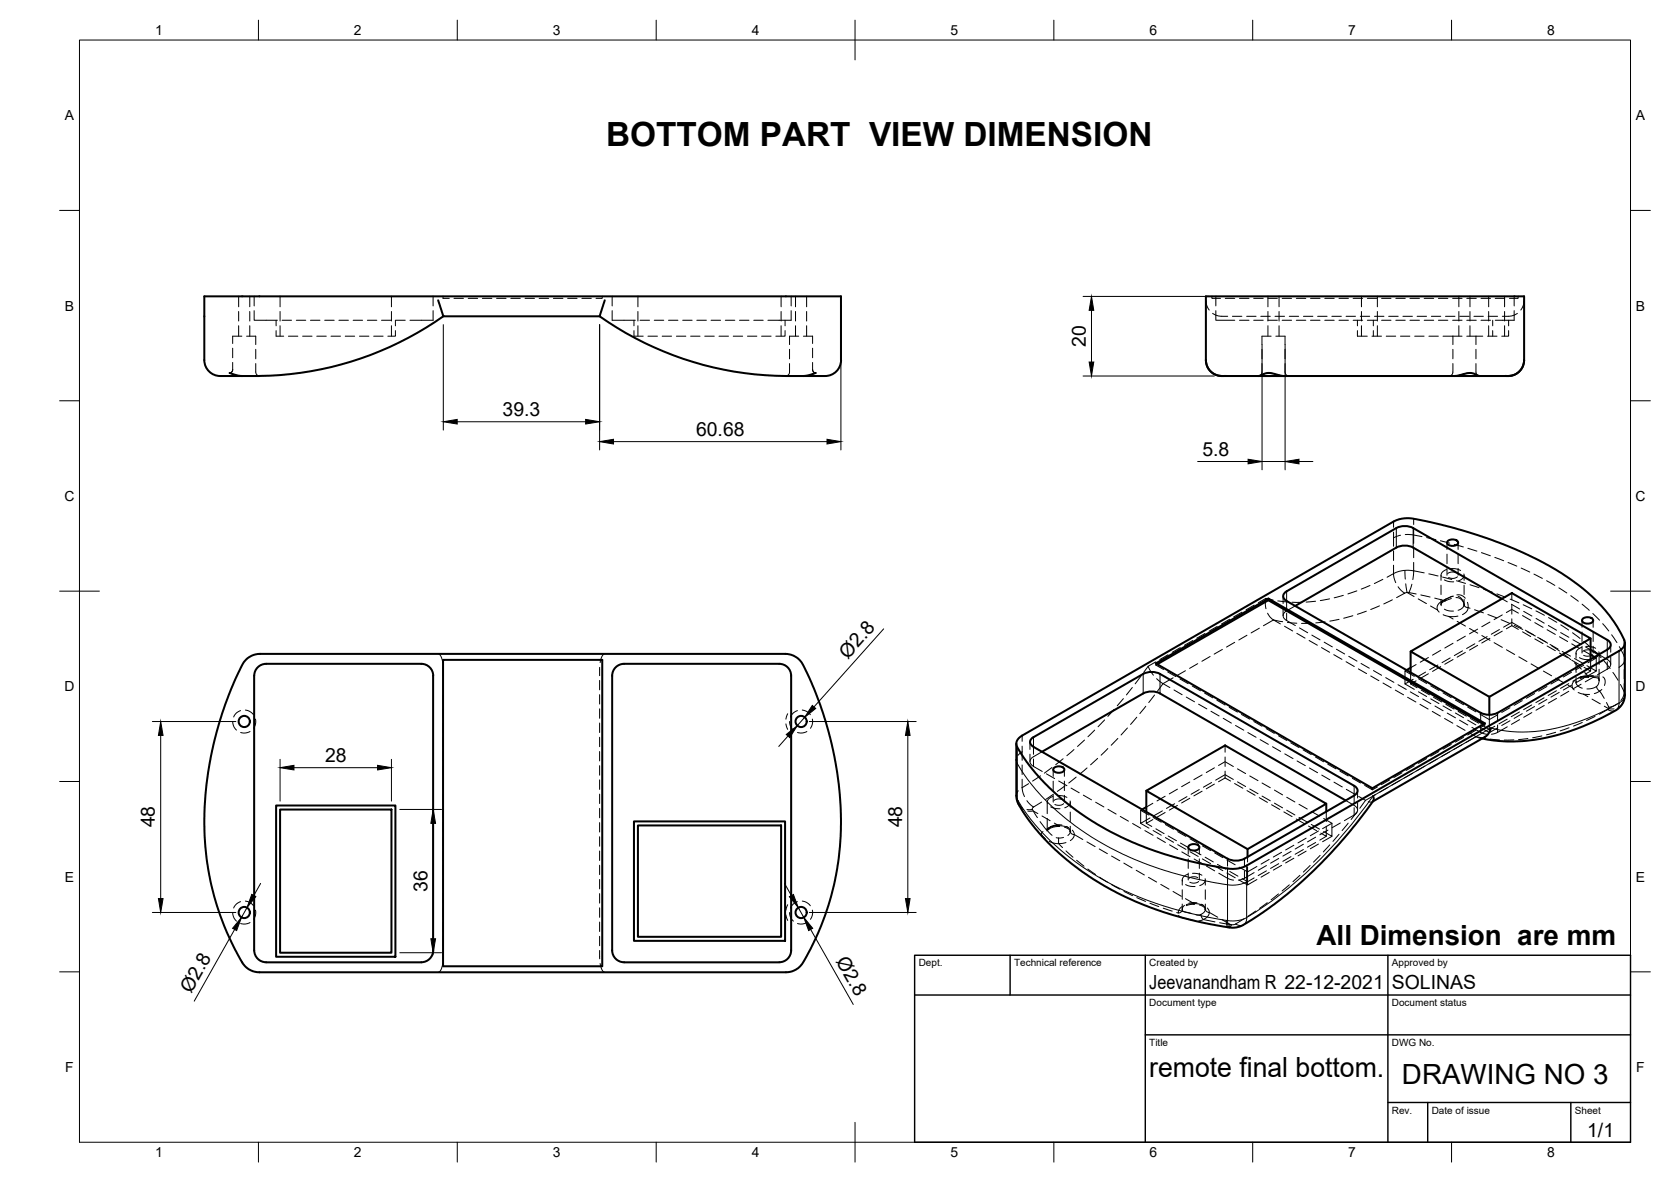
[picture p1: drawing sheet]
<svg xmlns="http://www.w3.org/2000/svg" width="420mm" height="297mm" viewBox="0 0 420 297" stroke-linecap="round" stroke-linejoin="round" font-family="sans-serif">
<!-- layer: Visible -->
<g fill="none" stroke="#000" stroke-width=".51">
<path d="M110.2 75.5l1.3 4h39.3M111.5 79.5a84.7 84.7 0 0 1-49.8 15h-6a4.2 4.2 0 0 1-4.3-4M152.1 75.5l-1.3 3.9a83.9 83.9 0 0 0 49 15.1h7.3a4.2 4.2 0 0 0 4.4-4M51.4 90.5v-16h160.1v16M57.7 93.7l1.8 .6 1.4 .2M205.1 93.7l-1.8 .6-1.4 .2M303.2 90.5l.3 1.5 .7 1.1 .9 .8 1 .4 .9 .2h9.4M316.4 94.5h1.1M316.4 94.5l2.6-.8 3.9 .8M317.5 94.5h5.4M322.9 94.5h42.7M365.6 94.5l3.8-.8 1.1 .2 1.6 .6"/>
<path d="M378.5 94.5l1.6-.1 1.3-.6 1-.9 .7-1.5 .1-16.9h-80v16.1l.2 1 .7 1.4 1.3 1.1 1.1 .3 1.9 .1M383.2 90.5l-.3 1.5-.5 .9-1 .9-1.3 .6-14.5 .1M364 136a1.83 1.83 0 0 1 2.6 .2 1.57 1.57 0 0 1-2.6 .5l-.1-.5zM318.9 150.4l-28.3 16.3 54.5 31.4 28.3-16.3-54.5-31.4v.4l54.1 31.2M318.9 150.8l-27.9 16.1M323 149l28.1-16.3 1.1-.4h2l1.1 .4 48.8 28.1a1.3 1.3 0 0 1 .9 1.2 1.3 1.3 0 0 1-.9 1.3l-27.6 15.8-1.1 .4h-1.9l-1.2-.4-48.8-28.1a1.26 1.26 0 0 1-.5-2zM377.7 150.5l-22.4-12.9-1.1-.4-1.3-.1-1.8 .5-25.5 14.7M397.9 155.5a1.83 1.83 0 0 1 2.7 .3 1.57 1.57 0 0 1-2.7 .5l-.1-.5zM61.8 165.8l.3-.2a5.1 5.1 0 0 1 3.3-1.3h132.2a5.1 5.1 0 0 1 4.3 2.7l1.7 3.6 1.8 4.3 1.6 4.5 1.4 4.8 1 4.2 1.1 5.6 .9 8.8v5.6l-.2 4.3-.5 4.2-.7 4.2-1 4.1-1.5 4.6-3 7.2a25.3 25.3 0 0 1-3.4 5.9l-1.3 .9-2 .5h-132.8l-1.4-.2-1.4-.8a8.7 8.7 0 0 1-2.5-3.6l-3.4-7.1-2.6-8-.8-3.5-1-5.4-.5-8.6 .1-4.3 .4-5.7 1.5-8.7 2.4-9 3.2-8.3a16.8 16.8 0 0 1 2.8-5.3zM63.9 169.8v69a2.99 2.99 0 0 0 3 3M66.9 166.8h39a2.99 2.99 0 0 1 3 3M66.9 166.8a2.99 2.99 0 0 0-3 3"/>
<path d="M108.9 169.8v69M111.4 165.8h40v77h-40zM153.9 169.8v69a3 3 0 0 0 3 3h39a2.99 2.99 0 0 0 3-3v-69M153.9 169.8a2.99 2.99 0 0 1 3-3h39a2.99 2.99 0 0 1 3 3M354.7 163.7l25.4-14.7 19.8 11.5-25.4 14.6zM354.7 167.8l-1 .6M354.7 163.7v5.3M374.5 175.1v4.5M399.9 163.3l2.1 1.2M399.9 164.5l1 .6M399.9 160.5v5.2M408.6 161.6v13.2l-.4 1.5-.7 1.1a8.2 8.2 0 0 1-3.4 2.3l-5.4 2.6a44.1 44.1 0 0 1-26 3.3"/>
<path d="M255.5 186.9v13.2l.3 1.4 1.4 2.5 2.4 3.4 2.5 2.9 3.1 3.1 4 3.4 4.7 3.5 3.8 2.3 5.3 2.8 4.8 2.1 5.1 1.8 6.1 1.8 5.7 1.2a21.3 21.3 0 0 0 6.1 .8l.6-.2a11.6 11.6 0 0 0 4-2.2l4.9-3.4 3.3-2.5 3.7-3.2 5.1-4.9 4.5-4.8 4.8-5.8 3.6-4.9v-1.2M256.1 185.6l.9-.7 93.4-53.8 2-.7 1.9-.2 1.7 .3 6.4 1.4 5.4 1.4 10.2 3.5 8.9 4 5.8 3.3 6 4.4 2.6 2.4 2.3 2.4 3.2 4.5a10 10 0 0 1 1.8 3.8l-.4 1-1.1 1-93.7 54-2 .6-2.1 .1-2.4-.3-4.6-.9-7.2-1.8-8.8-3-7.1-3.3-6.1-3.6-6.5-4.9-4.8-4.7-3-3.4-1.7-2.5a5.8 5.8 0 0 1-1.6-3l.1-.5zM262 188.9l25.5-14.6 1.1-.4h1.9l1.2 .4 46.6 26.9M265 193a1.83 1.83 0 0 1 2.6 .3 1.57 1.57 0 0 1-2.6 .5l-.2-.5zM288.2 198.7l19.8-11.4 25.5 14.7-19.8 11.4zM288.2 198.7v5.3M340.5 197.5a1.29 1.29 0 0 1 .9 1.2 1.29 1.29 0 0 1-.9 1.2M340.5 197.5l-48.8-28.1-1.2-.5h-1.9l-1.2 .5-27.5 15.8a1.3 1.3 0 0 0-.9 1.3 1.3 1.3 0 0 0 .9 1.2l48.8 28.1 1.1 .4h2l1.1-.4 27.6-15.9M374.9 183a3.5 3.5 0 0 1-1.5 2.2l-28.2 16.2M69.4 202.4h30v38h-30zM70.4 203.4h28v36h-28zM159.4 206.4h38v30h-38z"/>
<path d="M160.4 207.4h36v28h-36zM288.2 202.8l-1 .6M298.9 212.6a1.83 1.83 0 0 1 2.7 .2 1.57 1.57 0 0 1-2.7 .5l-.1-.5zM313.7 213.4v2M333.5 202v1.9M108.9 238.8a2.99 2.99 0 0 1-3 3h-39"/>
<circle cx="61.4" cy="181.3" r="1.41"/>
<circle cx="201.4" cy="181.3" r="1.41"/>
<circle cx="61.4" cy="229.3" r="1.41"/>
<circle cx="201.4" cy="229.3" r="1.41"/>
</g>
<!-- layer: Hidden -->
<g fill="none" stroke="#000" stroke-width=".25">
<path d="M60 74.5v2.6M60 78.3v2.4M62.8 74.5v2.6M62.8 78.3v2.4M63.9 78.1v2.4h5.8M63.9 74.5v2.4M70.4 74.5v2.6M70.4 78.3v2.4M98.4 74.5v2.6M98.4 78.3v2.4M108.9 78.1v2.4h-5.8M108.9 74.5v2.4"/>
<path d="M111.4 74.5v.5h1.6M114.2 75h2.3M117.7 75h2.4M121.3 75h2.4M124.9 75h2.4M128.4 75h2.4M132 75h2.4M135.6 75h2.4M139.1 75h2.4M142.7 75h2.4M146.3 75h2.4M151.4 74.5v.5h-1.5"/>
<path d="M153.9 78.1v2.4h5.8M153.9 74.5v2.4M160.4 74.5v2.6M160.4 78.3v2.4M196.4 74.5v2.6M196.4 78.3v2.4M198.9 78.1v2.4h-5.8M198.9 74.5v2.4M200 74.5v2.6M200 78.3v2.4M202.8 74.5v2.6M202.8 78.3v2.4"/>
<path d="M303.2 75.5l.2 1.3 .6 1.1M304.7 74.5v.5h2.2M304.9 78.7l1.6 .7 2.2 .1M305.7 78.1v2.4h4.8M305.7 74.5v2.4M308.1 75h2.4M309.9 79.5h2.4M311.7 75h2.3M313.5 79.5h2.3M315.2 75h2.4M317 79.5h2.4M318.8 75h2.4"/>
<path d="M318.8 74.5v2.6M318.8 78.3v2.4M320.6 79.5h2.4M321.6 74.5v2.6M321.6 78.3v2.4M322.4 75h2.4M324.2 79.5h2.3M325.9 75h2.4M327.7 79.5h2.4M329.5 75h2.4M331.3 79.5h2.4M333.1 75h2.4"/>
<path d="M334.9 79.5h2.4M336.7 75h2.3M338.5 79.5h2.3M340.2 75h2.4M342 79.5h2.4M342.3 74.5v2.6M342.3 78.3v2.4M343.8 75h2.4M345.6 79.5h2.4M346.3 74.5v2.6M346.3 78.3v2.4M347.4 75h2.4"/>
<path d="M349.2 79.5h2.4M351 75h2.3M352.7 79.5h2.4M354.5 75h2.4M356.3 79.5h2.4M358.1 75h2.4M359.9 79.5h2.4M361.7 75h2.3M363.5 79.5h2.3M365.3 75h2.3M366.8 74.5v2.6M366.8 78.3v2.4"/>
<path d="M367 79.5h2.4M368.8 75h2.4M369.6 74.5v2.6M369.6 78.3v2.4M370.6 79.5h2.4M372.4 75h2.4M374.2 79.5h2.4M374.3 74.5v2.6M374.3 78.3v2.4M376 75h2.4M378.3 74.5v2.6M378.3 78.3v2.4"/>
<path d="M380.7 78.1v2.4h-4.7M380.7 74.5v2.4M381.5 78.7l-1.6 .7-2.2 .1M381.7 74.5v.5h-2.2M383.2 75.5l-.2 1.3-.6 1.1M58.2 93.9l2.5 .6M58.5 91.1v2l-.3 .5-.5 .1M58.5 92.9l-.4 .7M58.5 87.5v2.4M60 81.9v2.6M60.8 84.5h-2.3v1.8M62 84.5h2.3v2.1"/>
<path d="M62.8 81.9v2.6M64.3 91.4v2.1a.97 .97 0 0 0 1 1M64.3 87.8v2.4M69.4 83.1v1.4h1.9M69.4 80.5v1.4M70.4 81.9v2.6M70.9 80.5h2.4M72.5 84.5h2.4M74.5 80.5h2.4M76.1 84.5h2.4M78.1 80.5h2.4M79.7 84.5h2.3"/>
<path d="M81.6 80.5h2.4M83.2 84.5h2.4M85.2 80.5h2.4M86.8 84.5h2.4M88.8 80.5h2.4M90.4 84.5h2.4M92.4 80.5h2.3M94 84.5h2.3M95.9 80.5h2.4M98.4 81.9v2.6M99.4 83.1v1.4h-1.9M99.4 80.5v1.4"/>
<path d="M99.5 80.5h2.4M159.4 83.1v1.4h2.3M159.4 80.5v1.4M160.4 81.9v2.6M160.9 80.5h2.4M162.9 84.5h2.4M164.5 80.5h2.4M166.5 84.5h2.4M168.1 80.5h2.4M170.1 84.5h2.3M171.7 80.5h2.3M173.7 84.5h2.3"/>
<path d="M175.2 80.5h2.4M177.2 84.5h2.4M178.8 80.5h2.4M180.8 84.5h2.4M182.4 80.5h2.4M184.4 84.5h2.3M185.9 80.5h2.4M187.9 84.5h2.4M189.5 80.5h2.4M191.5 84.5h2.4M196.4 81.9v2.6M197.4 83.1v1.4h-2.3"/>
<path d="M197.4 80.5v1.4M198.5 91.4v2.1a1.01 1.01 0 0 1-.9 1M198.5 87.8v2.4M200 81.9v2.6M200.8 84.5h-2.3v2.1M202 84.5h2.3v1.8M202.8 81.9v2.6M202.9 94.4l-.8 .1M204.3 91.1v2l.3 .5 .5 .1M204.3 92.9l.4 .7 .5 .1-1.2 .4M204.3 87.5v2.4M311.7 80.5h2.3"/>
<path d="M315.2 80.5h2.4M316.5 94.5h-.1M317.3 91.4v2.1a1 1 0 0 1-1 1M317.3 87.8v2.4M318.8 80.5h2.4M318.8 81.9v2.6M319.6 84.5h-2.3v2.1M320 93.8l-1.3-.1-1.1 .3M320.8 84.5h2.3v2.1M321.1 94.2l1.8 .3M321.6 81.9v2.6M322.4 80.5h2.4"/>
<path d="M323.1 91.4v2.1a1 1 0 0 0 1 1M323.1 87.8v2.4M325.9 80.5h2.4M329.5 80.5h2.4M333.1 80.5h2.4M336.7 80.5h2.3M340.2 80.5h2.4M341.3 83.1v1.4h2.5M341.3 80.5v1.4M342.3 81.9v2.6M343.8 80.5h2.4M345 84.5h2.4"/>
<path d="M345.3 80.5v1.4M345.3 83.1v1.4M346.3 81.9v2.6M347.4 80.5h2.4M348.6 84.5h2.3M351 80.5h2.3M352.1 84.5h2.4M354.5 80.5h2.4M355.7 84.5h2.4M358.1 80.5h2.4M359.3 84.5h2.4M361.7 80.5h2.3"/>
<path d="M362.8 84.5h2.5M365.3 80.5h2.3M365.3 84.5h2.3M365.3 91.4v2.1a1 1 0 0 1-1 1M365.3 84.5v2.1M365.3 87.8v2.4M365.5 94.5h1.8M365.6 94.5h.1M366.8 81.9v2.6M368.5 94.5h2.4M368.8 84.5h2.3M368.8 80.5h2.4"/>
<path d="M369.2 93.8l-2.3 .5M369.6 81.9v2.6M370.4 93.8l1.7 .7M371.1 91.4v2.1a1 1 0 0 0 1 1M371.1 84.5h1.7M371.1 84.5v2.1M371.1 87.8v2.4M372.4 80.5h2.4M374 84.5h2.4M374.3 81.9v2.6M375.3 80.5v1.4M375.3 83.1v1.4"/>
<path d="M378.3 81.9v2.6M379.3 83.1v1.4h-1.7M379.3 80.5v1.4M363.8 136.4v1.7M363.8 139.3v2.4M366.6 136.4v1.7M366.6 139.3v2.4M318.3 150.4l-.1 1.5 .1 1.1M318.7 154.1l1.1 1.4 2.1 1.3M322.6 149.8v1.9M322.6 152.9v1.8M323 157.4l2 1.2"/>
<path d="M325.6 152.3l-2.1 1.2a1.28 1.28 0 0 0-.9 1.2 1.28 1.28 0 0 0 .9 1.2l2.2 1.3M326.1 159.2l2 1.2M326.7 157.8l2.1 1.2M329.8 159.6l2.1 1.2M361.5 153.3l.4 .5M362.3 144.6v1.2M362.3 147.1v2.3M362.9 154.5l1.3 .4M363.2 145.7l1.2 .5h1.1M363.7 143.1a1.5 1.5 0 0 0-1.3 1.8M363.8 142.8v1.8M364.9 142.9l1.3 .1 1.1 .4"/>
<path d="M364.9 150.4l-2.1 .9-.5 .6v-1.3M366.1 150.2l.8 .1 .5 .3 .5 .6 .2 .7v-1.3M366.2 144a2.04 2.04 0 0 0-2.2 .2M366.5 144.9a2.01 2.01 0 0 1-2.3 .2M366.6 142.8v1.8M368.1 144.2a1.59 1.59 0 0 1-1.4 1.8M368.1 144.6v1.2M368.1 147.1v2.3M368.4 159.9l-2 1.2M371.5 158.1l-2 1.2M373.9 160l-2 1.2M374.6 156.3l-2 1.2"/>
<path d="M377 158.2l-2 1.2M377.7 150.5l1.3 .7M377.7 154.5l-2 1.2M377.7 158.6l-2 1.2M378.1 157.6l2-1.2 2.4 1.4M378.8 153.9l1.3-.8 1.7 1M380 151.8l2.1 1.2M380.1 157.2l1.7 1M380.1 149v1.8M380.1 151.9v2.4M380.1 155.5v1.7M380.1 157.2l-1.3 .8"/>
<path d="M382.8 154.7l2.1 1.2M382.8 158.8l2.1 1.2M383.1 153.6l2.1 1.2M383.5 158.4l2.1 1.1M385.9 156.5l2.1 1.2M386.2 155.4l2.1 1.2M389 158.2l2.1 1.2M389.3 157.2l2.1 1.2M392.4 159l2.1 1.2M397.8 155.9v1.7M397.8 158.8v2.4M400.6 155.9v1.7"/>
<path d="M400.6 158.8v2.4M60.5 178.6l-1 .5-.7 1.1M61.7 178.4l1 .3 1 .9M110.2 164.3a2.29 2.29 0 0 1 1.1 2.2M111.4 167.7l.1 2.1M111.5 171v2.4M111.5 174.6v2.3M111.5 178.1v2.4M150.8 171v2.4M150.8 174.6v2.3M150.8 178.1v2.4M150.8 167.7v2.1"/>
<path d="M152.1 164.3a2.29 2.29 0 0 0-1.2 2.2M198.1 179.4l-.5 1.3M200.5 178.6l-1 .5-.7 1.1M201.7 178.4l1 .3 1.1 .9M288.7 167.4l1.3 2.3M290.6 166.7v.4l2 1.1M290.8 170.5l1.3 1.1 2.1 1.2M291 166.9l-.4 .2M293.6 168.9l2.1 1.1M295.2 173.4l2 1.2M296.7 170.6l2.1 1.2M298.3 175.2l2.1 1.2"/>
<path d="M299.8 172.4l2.1 1.2M301.4 177l2 1.1M302.9 174.2l2 1.2M304.5 178.7l2 1.2M306 176l2 1.2M309.1 177.8l2 1.2M312.2 179.5l2 1.2M329.2 161l2 1.1M332.3 162.7l2 1.2M333 161.4l2 1.2M335.4 164.5l2 1.2M336 163.2l2.1 1.1"/>
<path d="M338.5 166.3l2 1.2M339.1 164.9l2.1 1.2M341.5 168.1l2.1 1.2M342.2 166.7l2.1 1.2M344.7 169.9l2 1.2M345.3 168.5l2.1 1.2M347.7 171.6l2.1 1.2M348.4 170.3l2.1 1.2M350.8 173.4l2.1 1.2M351.5 172.1l2.1 1.2M353.3 168.6v3.3l2-1.2M353.3 171.9l2.3 1.3"/>
<path d="M353.7 168.4l-.4 .2 2.3 1.4M353.9 175.2l2.1 1.2M354.6 173.9l2.1 1.2M354.7 169v2.9l1.4-.8M354.7 171.9l1.6 .9M356.1 167l-1.4 .8M356.7 170.6l2 1.2M356.7 173.8l2 1.2M357 177l2.1 1.2M357.4 173.4l2 1.2M357.7 175.6l2.1 1.2M358.5 168.9l-2.1 1.2"/>
<path d="M359.2 165.2l-2.1 1.2M359.2 169.3l-2.1 1.2M359.7 172.3l2.1 1.2M359.7 175.6l2.1 1.2M360.1 178.8l2.1 1.2M360.4 175.2l2.1 1.2M360.8 177.4l2.1 1.2M361.5 167.1l-2 1.2M362.2 163.4l-2 1.2M362.2 167.5l-2 1.2M362.8 174.1l2.1 1.2M362.8 177.4l2.1 1.2"/>
<path d="M363.6 177l2 1.2M363.9 179.2l2.1 1.2M364.6 165.3l-2 1.2M365.4 161.7l-2.1 1.1M365.4 165.7l-2.1 1.2M366 175.9l2 1.2M366 179.2l2 1.2M366.6 178.8l2.1 1.2M367.7 163.6l-2 1.1M368.4 164l-2 1.1M369 177.7l2.1 1.2M370.8 161.8l-2 1.2"/>
<path d="M371.5 162.2l-2 1.2M372.1 179.5l2.4 1.3 2.1-1.2M374.5 179.6v4.5l2.1-1.2M374.6 160.4l-2 1.2M379.7 177.8l-2.1 1.2M382.1 178.9l-2.1 1.2M382.8 179.4l-2.1 1.1M382.8 176.1l-2.1 1.2M385.1 177.2l-2 1.1M385.2 179.1l-2.1 1.2M385.8 174.3l-2 1.2M385.8 177.6l-2 1.1"/>
<path d="M385.9 160.6l2.1 1.1M386.6 160.2l2.1 1.1M388.2 175.4l-2 1.2M388.3 177.3l-2.1 1.2M389 172.5l-2.1 1.2M389 175.8l-2.1 1.2M389 162.3l2.1 1.2M389.7 161.9l2.1 1.2M391.4 173.6l-2.1 1.2M391.4 175.5l-2.1 1.2M392 170.7l-2 1.2M392 174l-2 1.2"/>
<path d="M392.1 160l2.1 1.2M392.1 164.1l2.1 1.2M392.8 163.7l2.1 1.2M394.4 171.8l-2 1.2M394.5 173.7l-2.1 1.2M395.1 172.2l-2 1.2M395.1 168.9l-2 1.2M395.2 161.8l2.1 1.2M395.2 165.9l2.1 1.2M395.4 172.9l.4 .5M395.5 160.8l2.1 1.2M395.9 165.5l2.1 1.2"/>
<path d="M396.3 170.2v1.3l.1-.3M396.3 164.1v1.3M396.3 166.6v2.4M396.8 174l1.4 .5M397.1 165.3l1.3 .4 1.1 .1M397.5 170l-2 1.2M397.6 171.9l-2.1 1.2M397.7 162.7a1.52 1.52 0 0 0-1.4 1.7M397.8 162.4v1.7M398.2 167.2l-2 1.1M398.2 170.4l-2 1.2M398.3 163.6l1.6 .9"/>
<path d="M398.6 162.5l1.3 .8M398.9 162.4l1.3 .1 1 .4M399.4 170.2l-2 .3M399.9 165.7v2.9l-1.6-.9M399.9 168.6l-1.3 .8M400.2 163.5a2.09 2.09 0 0 0-2.2 .2M400.4 164.5a2.07 2.07 0 0 1-2.2 .2M400.6 162.4v1.7M400.7 170.2l-2.1 1.2M400.9 165.1l.5 .3M401.4 165.4v3.2l-2.4-1.3M401.4 165.4l-2.1 1.2"/>
<path d="M401.4 168.6l-2.1 1.2M402 164.5l2.1 1.2a1.29 1.29 0 0 1 .9 1.2 1.29 1.29 0 0 1-.9 1.3l-2.4 1.4M402 163.8a1.54 1.54 0 0 1-1.3 1.7M402.1 168.2v2.9l-.3-.7-1.2-.1M402.1 164.1v2.9M405 162v1.9M405 165.1v1.8M58.5 181.3l.4 1.4 .6 .8M62.9 183.8l-1.1 .4-1.3-.1M64.2 180.7v1.4l-.4 .9M111.5 181.7v2.4M111.5 185.3v2.3"/>
<path d="M111.5 188.9v2.3M111.5 192.4v2.4M111.5 196v2.4M111.5 199.6v2.3M150.8 181.7v2.4M150.8 185.3v2.3M150.8 188.9v2.3M150.8 192.4v2.4M150.8 196v2.4M150.8 199.6v2.3M197.6 181.9l.5 1.4M198.5 181.3l.4 1.4 .6 .8"/>
<path d="M202.9 183.8l-1.1 .4-1.3-.1M204.3 180.7l-.1 1.4-.4 .9M259 186.5v1.8M259 189.5v1.9M262 188.9l-2.1 1.3a1.28 1.28 0 0 0-.9 1.2 1.28 1.28 0 0 0 .9 1.2l2.2 1.3M263.1 194.5l2.1 1.2M264.8 193.4v1.7M264.8 196.3v2.4M264.8 199.9v1.7M265.9 199.9l1.4 .1 1 .4M266.2 196.3l2.1 1.1M267.6 193.4v1.7"/>
<path d="M267.6 196.3v2.4M267.6 199.9v1.7M269.3 198l2.1 1.2M272.4 199.8l2 1.2M296.1 198.3l-2.1 1.2M299.2 196.5l-2.1 1.2M301.5 198.4l-2 1.2M302.3 194.7l-2.1 1.2M302.3 198.8l-2.1 1.2M304.7 196.6l-2.1 1.2M305.4 193l-2.1 1.1M305.4 197l-2.1 1.2"/>
<path d="M306.4 192.4l1.6-1 2.1 1.2M307.6 180.5l2 1.2M308 195.5l1.4 .8M308 187.3v1.7M308 190.2v2.4M308 193.8v1.7M308 195.5l-1.6 1M310.1 195.9l-2.1-1.2-2.3 1.4M310.4 196.9l2.1 1.2M310.7 182.3l2 1.2M311.1 193.2l2.1 1.2M311.1 196.5l2.1 1.2"/>
<path d="M313.5 198.7l2.1 1.2M313.8 184.1l2 1.2M314.2 195l2.1 1.2M314.2 198.3l2.1 1.2M315.3 181.3l2 1.2M316.9 185.9l2 1.2M317.3 196.8l2.1 1.2M318.4 183.1l2 1.2M320 187.6l2 1.2M320.4 198.6l2.1 1.2M321.5 184.9l2 1.2M323 189.4l2.1 1.2"/>
<path d="M324.5 186.7l2.1 1.2M326.1 191.2l2.1 1.2M327.7 188.5l2 1.1M329.2 193l2.1 1.2M330.8 190.2l2 1.2M332.3 194.8l2.1 1.2M333.8 192l2.1 1.2M335.4 196.6l2.1 1.2M336.9 193.8l2.1 1.2M338.5 198.4l2.1 1.1M340 195.6l2.1 1.2M341.4 198.7v1.9"/>
<path d="M343.1 197.4l2 1.1v-.4M346.3 197.8l-1.2 .7M349.4 196l-2.1 1.2M352.5 194.2l-2 1.2M355.6 192.4l-2.1 1.2M358.7 190.6l-2.1 1.2M361.8 188.9l-2.1 1.1M363.2 180.6l2.1 1.1M364.9 187.1l-2.1 1.2M366.3 182.4l2.1 1.1M367 181l2.1 1.2M368 185.3l-2.1 1.2"/>
<path d="M369 181l2.1 1.2M369.4 184.1l1.7 1a2.18 2.18 0 0 0 2.3 .1M369.7 180.6l2.1 1.1M370.1 182.8l2.6 1.4 1.1 .3M371.1 183.5l-2.1 1.2M371.8 185.4l.9 .2M372.1 182.8l2.4 1.3M372.8 182.4l1.7 .9 1.4-.8M373 182l.4 .2M373.4 181.8v.4l-1.3 .7M379 180.7l-2.1 1.2M379 182.7l-2.8 1.5-1.2 .3"/>
<path d="M379.7 181.1l-2.1 1.2M382.1 180.9l-2.1 1.1M111.5 203.1v2.4M111.5 206.7v2.4M111.5 210.3v2.4M111.5 213.9v2.3M111.5 217.4v2.4M150.8 203.1v2.4M150.8 206.7v2.4M150.8 210.3v2.4M150.8 213.9v2.3M150.8 217.4v2.4"/>
<path d="M263.3 205.7v3.1l1.3-.9 1.8-.2M263.3 201.6v2.9M264.2 202.8l1.2 .4h1.1M264.7 200.2a1.5 1.5 0 0 0-1.3 1.7M267.2 201a2.04 2.04 0 0 0-2.2 .2M267.4 202a1.98 1.98 0 0 1-2.2 .1M269.1 201.3a1.58 1.58 0 0 1-1.4 1.7M269.1 207.6v1.3l-.4-.5-1.1-.5M269.1 201.6v1.3M269.1 204.1v2.3M275.5 201.6l2.1 1.2M278.6 203.4l2 1.2"/>
<path d="M281.7 205.2l2 1.2M284.8 207l2 1.1M286.8 203.6v3.3l2.4-1.3M286.8 206.9l2.1 1.2M287.2 203.4l-.4 .2 2.1 1.2M287.9 208.7l2 1.2M288.2 204v2.9l1.7-.9M288.2 206.9l1.4 .8M289.9 201.9l-1.7 .9M289.9 205.4l2.1 1.2M289.9 208.7l2.1 1.2M290.6 208.3l2.1 1.2"/>
<path d="M291 210.5l2 1.2M292.3 203.8l-2.1 1.2M293 200.1l-2.1 1.2M293 204.2l-2.1 1.2M293 207.2l2.1 1.2M293 210.5l2.1 1.2M293.7 210.1l2.1 1.2M294.1 212.3l2 1.2M295.4 202l-2.1 1.2M296.1 202.4l-2.1 1.2M296.1 209l2.1 1.2M296.1 212.3l2.1 1.2"/>
<path d="M296.8 211.9l2.1 1.1M297.2 214.1l2 1.2M298.4 200.2l-2 1.2M298.7 219.7a1.49 1.49 0 0 0-1.4 1.7M298.8 212.9v1.8M298.8 215.8v2.4M298.8 219.4v1.7M299.2 200.6l-2.1 1.2M299.2 210.8l2.1 1.2M299.2 214l2.1 1.2M299.8 219.5l1.4 .1 1 .3M299.9 213.6l2.1 1.2"/>
<path d="M300.2 215.9l2.1 1.2M301.6 212.9v1.8M301.6 215.8v2.4M301.6 219.4v1.7M302.3 212.6l2.1 1.1M302.3 215.8l2.1 1.2M303 215.4l2.1 1.2M303.3 217.6l2.1 1.2M305.4 214.3l2.1 1.2M305.4 217.6l2.1 1.2M306.1 217.2l2.1 1.2M306.5 219.4l2.5 1.5 1.2 .3"/>
<path d="M308.5 216.1l2.1 1.2M308.5 219.4l2.1 1.2M309.2 219l2.1 1.2M313.7 217.8v4.6l2.3-1.4M313.7 215.4v1.2M315.3 219.3l-2.4 1.4-1.5 .5M316 217.7l-2.3 1.4-2.1-1.2M316.6 200.5l2.1 1.1M317.3 200.1l2.1 1.1M318.4 217.5l-2 1.2M318.4 218.8l-2 1.2M319.1 216l-2 1.2"/>
<path d="M319.1 219.3l-2 1.1M319.7 202.2l2.1 1.2M320.4 201.8l2.1 1.2M321.5 215.7l-2 1.2M321.5 217.1l-2 1.1M322.2 214.2l-2 1.2M322.2 217.5l-2 1.2M322.8 204l2.1 1.2M323.5 200.3l2.1 1.2M323.5 203.6l2.1 1.2M324.6 215.3l-2 1.2M324.6 214l-2 1.1"/>
<path d="M325.3 212.4l-2 1.2M325.3 215.7l-2 1.2M325.9 205.8l2.1 1.2M326.6 202.1l2.1 1.2M326.6 205.4l2.1 1.2M327.7 212.2l-2.1 1.2M327.7 213.5l-2.1 1.2M328.4 210.6l-2 1.2M328.4 213.9l-2 1.2M329 207.6l2.1 1.2M329.7 203.9l2.1 1.2M329.7 207.2l2.1 1.2"/>
<path d="M330.8 210.4l-2 1.2M330.8 211.7l-2.1 1.2M331.5 208.8l-2 1.2M331.5 212.1l-2 1.2M332.8 205.7l2.1 1.2M333.5 207.7v2.5l-1.4-.8M333.5 210.2l-1.6 .9M333.5 203.9v2.6M333.9 208.6l-2 1.2M334.9 206.9v3.3l-2.1-1.2M334.9 206.9l-2.4 1.3M334.9 210.2l-2.4 1.3"/>
<path d="M337 206.8l-2.1 1.2M338.3 201.2l2.2 1.2a1.29 1.29 0 0 1 .9 1.2 1.29 1.29 0 0 1-.9 1.2l-2.5 1.4M341.4 201.7v1.9M341.6 200.1l1.7 1M345.2 201.4l-.1 .1M345.3 201.3l-.5 .3-.8-.1M58.5 229.3l.4 1.4 .6 .8M60.5 226.6l-1 .5-.7 1.1M61.7 226.4l1 .3 1 .9M62.9 231.8l-1.1 .4-1.3-.1M64.2 228.7v1.4l-.4 .9M111.5 238.9l-.1 2"/>
<path d="M111.5 221v2.4M111.5 224.6v2.4M111.5 228.1v2.4M111.5 231.7v2.4M111.5 235.3v2.4M150.8 238.9v2M150.8 221v2.4M150.8 224.6v2.4M150.8 228.1v2.4M150.8 231.7v2.4M150.8 235.3v2.4M197.6 229.9l.5 1.4"/>
<path d="M198.1 227.4l-.5 1.3M198.5 229.3l.4 1.4 .6 .8M200.5 226.6l-1 .5-.7 1.1M201.7 226.4l1 .3 1.1 .9M202.9 231.8l-1.1 .4-1.3-.1M204.3 228.7l-.1 1.4-.4 .9M297.3 227.2v1.3v-.2M297.3 221.1v1.3M297.3 223.6v2.4M298.1 222.3l1.3 .4 1.1 .1M300.4 227.3l-2.1 .3M301.2 220.6a2.07 2.07 0 0 0-2.3 .2"/>
<path d="M301.4 221.5a2.12 2.12 0 0 1-2.2 .2M303 220.8a1.59 1.59 0 0 1-1.3 1.8M303.1 227.2v1.3l-.5-.6-1-.5M303.1 221.1v1.3M303.1 223.6v2.4M311.6 221.2l2.1 1.2M315.3 220.6l-1.6 1-1.4-.8M111.3 242.1l-.1 .8a1.63 1.63 0 0 1-1 1.4M150.9 242.1l.2 .8a1.63 1.63 0 0 0 1 1.4"/>
</g>
<!-- layer: Hidden Narrow -->
<g fill="none" stroke="#000" stroke-width=".25">
<path d="M350.4 131.1v1.4M350.4 133.7v3.6M350.4 138.5v2.4M352.1 134.5l-1.7 .7M353.3 134.3l2 .1 2.2 .5M355.5 130.4v1.4M355.5 133v3.6M355.5 137.8v2.4M358.7 135.1l2.3 .5M362.2 135.9l2.3 .6M365.7 136.8l2.2 .6M369.1 137.8l2.2 .7"/>
<path d="M372.5 138.9l2.2 .8M303 159.2l-2.1 1.2M306.1 157.4l-2.1 1.2M309.2 155.6l-2.1 1.2M312.3 153.8l-2.1 1.2M313.5 159.6l-2 1.2M315.4 152.1l-2.1 1.2M316.7 157.9l-2.1 1.2M320.1 150.8l-1.8-.4-1.9 1.1M321.3 151l2.4 .3M322.5 156.2l-2.3-.4-2.5 1.5M323.5 151v1.9"/>
<path d="M323.5 154.1v1.8M323.7 156.4l2.4 .2M324.8 151.3l2.4 .1M329.6 156.6l-2.3 .1M330.8 151.1l-2.4 .2M333.2 156.3l-2.4 .2M334.3 150.5l-2.3 .4M336.7 155.6l-2.3 .5M337.8 149.6l-2.3 .6M340.2 154.7l-2.3 .7M341.2 148.5l-2.3 .8M343.6 153.6l-2.3 .8"/>
<path d="M344.5 147.1l-2.2 .9M346.9 152.3l-2.2 .9M347.7 145.6l-2.1 1M348.8 145.1l1.6-.9 .1 .9 .4 1.3M350.1 150.7l-2.2 1.1M350.4 142v2.2l2.4-.8 2.7 .1M351.5 147.5l.9 1 .8 .6-2 1.1M353.3 143.3l.1 2.2M353.5 146.7l.3 2.2-.6 .2M354.2 148.9l1.9 .4M354.2 148.9h-.4l1.8 1M355 146.8l-.8 2.1"/>
<path d="M355.5 143.5l-.3 2.2M355.5 143.5l2.6 .5M355.5 141.3v2.2M356.6 150.5l2.1 1.2M357.3 149.5l2.3 .5M359.3 144.2l2.3 .5M362.4 152.2l.1-.8 1.1-.9a.33 .33 0 0 1-.2 .5 .33 .33 0 0 1-.4-.1 1.97 1.97 0 0 0-1.5 2.4l-1.8-1M362.7 145l2.3 .6M363.2 153.1l.9 .4 1.4 .1M365.2 149.8l-1.4 .7a1.71 1.71 0 0 1-1.9 .1l-1.2-.3M365.5 149.8l-1.9 .7M366.2 146l2.3 .6"/>
<path d="M366.3 149.5a2.2 2.2 0 0 1 2.1 .8M366.4 156.2l2.1 1.1M366.6 154.8l-2.4 .1 1.2 .7M366.6 149.8l1 .8 .5 1.3M369 151.4l.1 1.3M369.1 152.7l-.3 .9-1.1 .9M369.1 152.7a.93 .93 0 0 1-1-.8l-.3 .8-1.2 .7M369.1 152.7l.5 .2M369.5 157.9l2.1 1.2M369.6 146.9l2.3 .8M370.8 153.2l2.2 .8M372.6 159.7l2 1.2"/>
<path d="M373 148l2.3 .9M374.1 154.4l2.2 .9M375.9 140.1l2.2 .8M376.4 149.3l2.2 .8M377.4 155.7l2.2 1M379.2 141.4l2.2 .9M379.7 150.6l2.2 .9M380.7 157.2l2.2 1M382.5 142.8l2.1 .9M383 152l2.1 1M383.9 158.7l2.2 1.1M385.7 144.3l2.1 1.1"/>
<path d="M386.2 153.5l2.1 1.1M388.9 145.9l2 1.2M389.4 155.2l2 1.2M392 147.7l2 1.3M392.4 157l2 1.3M394.9 149.7l2 1.4M395.4 159l1.9 1.5M397.8 151.8l1.8 1.6M400.5 154.2l1.7 1.7M403 156.7l1.5 1.9M405.2 159.5l1.4 2M280.1 178.3l-1.5 1.7"/>
<path d="M282.5 175.6l-1.6 1.8M284.7 172.8l-1.5 1.8M286.9 169.9l-1.5 1.9M288.1 177.5l-1.5 1.8M290.3 174.7l-1.5 1.9M290.6 166.3l-1.9 1.1-1.1 1.6M293.7 164.6l-2.1 1.1M295 170.3l-2.6 1.5-1.4 1.9M296.8 162.8l-2.1 1.1M298.1 168.6l-2.1 1.1M299.9 161l-2.1 1.2M301.2 166.8l-2.1 1.2"/>
<path d="M304.3 165l-2.1 1.2M307.4 163.2l-2.1 1.2M310.5 161.4l-2.1 1.2M372.3 179.1v1.9M375.7 161.5l2.1 1.2M376.6 179.1v1.9M378.8 163.3l2.1 1.2M381.9 165.1l2 1.2M385 166.8l2 1.2M387.1 160.4l2 1.2M388.1 168.6l2 1.2M390.1 162.3l2 1.3"/>
<path d="M391.2 170.4l2 1.2M393.1 164.3l1.8 1.5M395.9 166.5l1.7 1.7M396.1 170.9l-.8 1 .1 1-1.1-.7M396.3 171.4a1.78 1.78 0 0 0 1.5 1.5M397.2 170.4l2.2-.4v.2v-.4h-1l-1.5 .6M398.2 161.2l1.8 1.6M398.4 169l.4 .3a1.54 1.54 0 0 0 1.8 .7l1.3-.1M399 173.1l1.3-.1 1.1-.5 .2 .6 .6 .6-1.3 .6M399.7 174.5h-1.5l1.1 .6M400.3 175.7l2.1 1.2M400.6 169.8h-1.2"/>
<path d="M400.9 163.6l1.7 1.7M401.8 170.1l.2 .5 .1 .8-.2 .5-.5 .6M402.8 173.3l-.6 .4 1.2 1.8M403 170.1a1.69 1.69 0 0 1 .4 2.2M403.4 166.2l1.5 1.8M403.4 177.5l1.1 .6M403.9 176.5l.6 1.3 1.1-.3 1.1-.6M404.1 163.3v1.8M404.1 166.3v1.9M404.2 178.3l-2.1 1.2M404.5 178.1h1.3M404.5 178.1l-.3 .2 .8 .3 1.3-.1"/>
<path d="M404.5 177.8v.3M405.6 169l1.2 2M407.2 162.5a7.2 7.2 0 0 1 1.4 3.1M407.4 172l.2 .2a2.86 2.86 0 0 1 .2 3.6l-.3 .3M407.9 176.9l-.9 .9M408.4 171.8v2.1l.2 .7M408.4 160.8v1.5M408.4 163.5v3.5M408.4 168.2v2.4M255.5 190.9v.1M256 198.7l-.5 1.3M257 195.8a8.7 8.7 0 0 0 .3 3.6l.3 .8"/>
<path d="M257 188.9l-1 .9M257 184.9v1.4M257 187.5v3.6M257 192.2v2.4M258.6 196.9l-1.7 1.1M259.9 187.7v1.9M259.9 190.7v1.9M261.6 195l-2 1.3M264.5 192.9l-1.9 1.4M264.9 199.6l-2 1.3M267.3 190.7l-1.8 1.5M267.8 197.5l-1.9 1.4"/>
<path d="M270 188.4l-1.8 1.5M270.6 195.3l-1.9 1.5M272.7 186l-1.8 1.6M273.3 193l-1.8 1.5M275.3 183.5l-1.7 1.7M276 190.6l-1.8 1.6M277.7 180.9l-1.6 1.7M278.6 188.1l-1.7 1.7M281.1 185.6l-1.7 1.7M283.5 183l-1.6 1.7M285.8 180.2l-1.5 1.9M340.5 199.9v1.9"/>
<path d="M345.9 199.7l-2.6 1.4-1.4 2M349 197.9l-2.1 1.2M352.1 196.1l-2.1 1.2M355.2 194.3l-2.1 1.2M358.3 192.5l-2.1 1.2M361.4 190.7l-2.1 1.2M364.5 189l-2.1 1.1M367.6 187.2l-2.1 1.2M372.3 182.2v1.9M373.5 185.6l-2.4-.5-2.5 1.5M374.7 185.7l2.4 .3M376.6 182.2v1.9"/>
<path d="M380.6 185.9l-2.4 .1M384.2 185.6l-2.4 .3M387.7 184.9l-2.3 .5M391.2 184l-2.3 .7M394.5 182.9l-2.2 .8M397.8 181.6l-2.2 .9M401.1 180l-2.2 1.1M256.1 202.1l1 1M256.3 202.5l1 1M258.2 201.2l.9 1 .8 .6M258.4 203.8h1.4l1.1 1.7M259.6 203.4h-1.4"/>
<path d="M259.9 202.8l-.3 .4 .2 .6 1.2 .7M261.5 206.5l1.5 1.9M261.9 201.6l-2 1.2M262 205l2.1 1.3M262.3 209l-.3 .2a.73 .73 0 0 0 .4 1.1l.4 .5M263 208.5a.53 .53 0 0 0 .8-.5l1.5-.6 1-.1v.3a4.5 4.5 0 0 0-3.3 .9zM263.8 211.4l1.1 .5 1.3 .1M263.8 208l-.4 .4v.3l1.1 1.2M265.1 206.8l1.2 .7M265.6 210.5l.6 .1M266.2 212l1 1M266.2 210.6v1.4"/>
<path d="M266.3 207.5l1.3 .1 1 .4M266.3 207.3h.7M267.4 210.4l-1.2 .2M268 213.8l1.8 1.6M268 211.7l-1.8 .3M268.1 207.7l.2 .1a1.37 1.37 0 0 1 .8 1.1M269.1 208.9a.92 .92 0 0 0 1 .8l-.3 1-.7 .6M269.1 208.9l-.1 .6-.5 .5M269.6 208.6l.5 1.1 2.2 1.3M270.7 216.2l1.9 1.5M273.3 211.6l2.1 1.2M273.5 218.4l2 1.4"/>
<path d="M276.4 213.3l2 1.2M279.5 215.1l2.1 1.2M282.6 216.9l2 1.2M285.7 218.7l2 1.2M308.7 215.8v1.9M308.7 218.8v1.9M312.9 215.8v1.9M312.9 218.8v1.9M326.9 220l-1.8 1.6M329.4 217.5l-1.7 1.6M331.9 215l-1.6 1.6M334.3 212.3l-1.6 1.8"/>
<path d="M336.7 209.6l-1.5 1.8M339 206.9l-1.5 1.8M340.5 203v1.8M341.2 204.1l-1.5 1.8M276.5 220.4l2 1.3M279.5 222.3l2.1 1.2M282.6 224l2.2 1.1M285.8 225.6l2.2 .9M288.8 220.5l2 1.2M289.1 227l2.3 .8M291.9 222.3l2 1.1M292.5 228.2l2.2 .8"/>
<path d="M295 224l2 1.2M295.9 229.3l.4 .2M296.3 230l.4 .4 .6 .2M297.2 227.8l-.7 .7-.2 1a.98 .98 0 0 0 1-.9M297.3 228.6l.3 .5 2 .5M297.8 227.5l-.4 .6-.1 .5M298.1 225.8l2.1 1.3-1.9 .2M299.5 231.2l.7 .1M300.2 226.8v.4a.7 .7 0 0 1 .9-.1l1.5 .4M300.2 226.8l.8 .1M300.2 226.8l-1.3 .2M302 229.8l-1.2 .1"/>
<path d="M302.1 227.2v.1a1.46 1.46 0 0 1 1 1.2M302.6 231.1l-1.2 .3M302.6 231.1l2.9 .6M303.1 228.5a.92 .92 0 0 0 1 .8 1.84 1.84 0 0 1-1.6 1.7l-.2-.3a.76 .76 0 0 1 .3-1.3zM303.6 228.2l.4 .5 .1 .6 2.1 1.2M306.7 231.9l2.7 .4-.6 .7M307.2 231.1l2.2 1.2 .7 .1 .6-.2M309.7 232.4l-.6 .7M310.7 232.2l1.1 .4 .9-.2M312.8 230.9l-2.1 1.3M315.7 228.9l-1.9 1.4M318.6 226.9l-1.9 1.4"/>
<path d="M321.5 224.6l-1.9 1.5M324.2 222.4l-1.8 1.5"/>
</g>
<!-- layer: Visible Narrow -->
<g fill="none" stroke="#000" stroke-width=".25">
<path d="M351.1 132.7v4.9M355.3 132.7v4.9M323.5 148.6v2.4M287.4 169.4v4.9M291.7 169.4v4.9M404.1 160.8v2.5M407.1 176.7a47.9 47.9 0 0 1-27 7.2l-5.2-.9-29.6 17a107.8 107.8 0 0 1-31.8 30.6M407.1 163.6v13.1M407.1 176.7l-.3 1.3-.5 .5M408.3 175.6l-1.2 1.1M408.3 175.6l-.4 1.3M408.6 174.6l-.3 1"/>
<path d="M408.6 165.6l-.5 1.2-1 .9M255.5 200l.3 .9M255.5 191v.1a31.6 31.6 0 0 0 6.3 8.8l4.1 4 4.8 3.9 5.4 3.5 6.3 3.4 5.9 2.5 6.3 2.1 6.6 1.7 7.5 1.3v9.6l.1 .8 .3 .4M255.8 187.8v13.1M259.9 185.3v2.4M340.5 197.5v2.4M255.8 200.9l.2 .3M255.8 200.9l.3 1.2M256 201.2l.3 1.3M256 201.2l1.2 2 2.4 3.2 4.4 4.8 2.9 2.6 3.5 2.8 6.4 4.2 6.3 3.2 8.5 3.3 7 2.1 9.7 1.9M308.7 218.3v4h2.7l2.1-.7v9M313.5 217.5v4.1"/>
<path d="M297.3 230.6l2.2 .6M308.4 231.3l.1 1.4 .3 .3M313.5 230.6l-2.4 .8-2.8-.1M313.5 230.6l-.1 .9-.7 .9"/>
</g>
<!-- layer: Hidden -->
<g fill="#000" stroke="#000" stroke-width=".25">
<circle cx="269.1" cy="208.9" r=".11"/>
<circle cx="303.1" cy="228.5" r=".11"/>
</g>
<!-- layer: Border -->
<g fill="none" stroke="#000" stroke-width=".25">
<path d="M20 10.1h390v276.9h-390zM65 5.1v5M115 5.1v5M165 5.1v5M215 5.1v10M265 5.1v5M315 5.1v5M365 5.1v5M15 52.9h5M410 52.9h5M15 100.7h5M410 100.7h5"/>
<path d="M15 148.6h10M405 148.6h10M15 196.4h5M410 196.4h5M15 244.2h5M410 244.2h5M65 287v5M115 287v5M165 287v5M215 282.1v9.9M265 287v5M315 287v5"/>
<path d="M365 287v5"/>
</g>
<!-- layer: TitleBlock -->
<path d="M230 240.1h180v46.9h-180zM230 250h180M254 240.1v9.9M288 240.1v46.9M349 240.1v46.9M288 260.1h122M349 277.1h61M359 277.1v9.9M395 277.1v9.9" fill="none" stroke="#000" stroke-width=".36"/>
<!-- layer: Dimensions -->
<g fill="none" stroke="#000" stroke-width=".25">
<path d="M211.4 76.6v36.5M272.3 74.5h31.5M274.4 78v13M111.5 81.6v26.5M150.8 81.6v31.5M272.3 94.5h33M317.3 86.6v31.5M323.1 86.6v31.5M115 106h32.3M154.3 111h53.6M301.1 116h12.7M317.3 116h5.8"/>
<path d="M326.6 116h3.5M222.2 158l-17.5 19.7M38.3 181.3h21M40.4 184.8v41M70.4 190.8v10.5M73.9 192.9h21M98.4 190.8v10.5M198.1 185l-2.3 2.6M202.3 180.3l-1.8 2.1M203.5 181.3h26.9M228.3 184.8v41M100.5 203.4h10.5"/>
<path d="M108.9 206.9v29M38.3 229.3h21M59 233.6l-10.2 18M62.1 228.1l-1.4 2.4M65.5 222l-1.7 3.1M100.5 239.4h10.5M197.3 222l1.7 3.1M200.7 228.1l1.4 2.4M203.5 229.3h26.9M203.8 233.6l10.7 18.8"/>
</g>
<g fill="#000" stroke="#000" stroke-width=".25">
<path d="M274.4 74.5l.6 3.5h-1.1zM273.9 91h1.1l-.6 3.5zM111.5 106l3.5-.6v1.2zM147.3 105.4l3.5 .6-3.5 .6zM150.8 111l3.5-.6v1.2zM207.9 110.4l3.5 .6-3.5 .6zM313.8 115.4l3.5 .6-3.5 .6zM323.1 116l3.5-.6v1.2zM204.2 177.3l.9 .7-2.8 2.3zM40.4 181.3l.6 3.5h-1.2zM70.4 192.9l3.5-.6v1.2zM94.9 192.3l3.5 .6-3.5 .6z"/>
<path d="M197.7 184.6l2.8-2.2-1.9 3zM228.3 181.3l.5 3.5h-1.1zM108.9 203.4l.6 3.5h-1.2zM39.8 225.8h1.2l-.6 3.5zM60.7 230.5l-1.2 3.4-1-.6zM63.3 224.8l1 .5-2.2 2.8zM108.3 235.9h1.2l-.6 3.5zM198.5 225.3l1-.5 1.2 3.3zM202.1 230.5l2.2 2.8-1 .6zM227.7 225.8h1.1l-.5 3.5z"/>
</g>
<text font-size="8.4" x="152.4" y="36.7">BOTTOM PART VIEW DIMENSION</text>
<g font-size="7">
<text x="331" y="237.4">All Dimension are mm</text>
<text x="289" y="270.6">remote final bottom.</text>
<text x="352.5" y="272.3">DRAWING NO 3</text>
</g>
<g font-size="4.9">
<text x="273" y="87.2" transform="rotate(-90 273 87.2)">20</text>
<text x="126.4" y="104.5">39.3</text>
<text x="175" y="109.5">60.68</text>
<text x="302.3" y="114.5">5.8</text>
<text x="213.2" y="165.8" transform="rotate(-48 213.2 165.8)">Ø2.8</text>
<text x="81.7" y="191.5">28</text>
<text x="38.9" y="207.9" transform="rotate(-90 38.9 207.9)">48</text>
<text x="226.8" y="207.9" transform="rotate(-90 226.8 207.9)">48</text>
<text x="107.5" y="224.1" transform="rotate(-90 107.5 224.1)">36</text>
<text x="210.1" y="241.4" transform="rotate(60 210.1 241.4)">Ø2.8</text>
<text x="48.1" y="249.8" transform="rotate(-61 48.1 249.8)">Ø2.8</text>
<text x="289" y="248.5">Jeevanandham R 22-12-2021</text>
<text x="350" y="248.5">SOLINAS</text>
<text x="399.1" y="285.7">1/1</text>
</g>
<g font-size="3.5">
<text x="39" y="8.8">1</text>
<text x="89" y="8.8">2</text>
<text x="139" y="8.8">3</text>
<text x="189" y="8.8">4</text>
<text x="239" y="8.8">5</text>
<text x="289" y="8.8">6</text>
<text x="339" y="8.8">7</text>
<text x="389" y="8.8">8</text>
<text x="16.3" y="30.2">A</text>
<text x="411.3" y="30.2">A</text>
<text x="16.3" y="78">B</text>
<text x="411.3" y="78">B</text>
<text x="16.2" y="125.9">C</text>
<text x="411.2" y="125.9">C</text>
<text x="16.2" y="173.7">D</text>
<text x="411.2" y="173.7">D</text>
<text x="16.3" y="221.6">E</text>
<text x="411.3" y="221.6">E</text>
<text x="16.4" y="269.4">F</text>
<text x="411.4" y="269.4">F</text>
<text x="39" y="290.8">1</text>
<text x="89" y="290.8">2</text>
<text x="139" y="290.8">3</text>
<text x="189" y="290.8">4</text>
<text x="239" y="290.8">5</text>
<text x="289" y="290.8">6</text>
<text x="339" y="290.8">7</text>
<text x="389" y="290.8">8</text>
</g>
<g font-size="2.5">
<text x="231" y="242.9">Dept.</text>
<text x="255" y="242.9">Technical reference</text>
<text x="289" y="242.9">Created by</text>
<text x="350" y="242.9">Approved by</text>
<text x="289" y="252.8">Document type</text>
<text x="350" y="252.8">Document status</text>
<text x="289" y="262.9">Title</text>
<text x="350" y="262.9">DWG No.</text>
<text x="350" y="279.9">Rev.</text>
<text x="360" y="279.9">Date of issue</text>
<text x="396" y="279.9">Sheet</text>
</g>
</svg>
